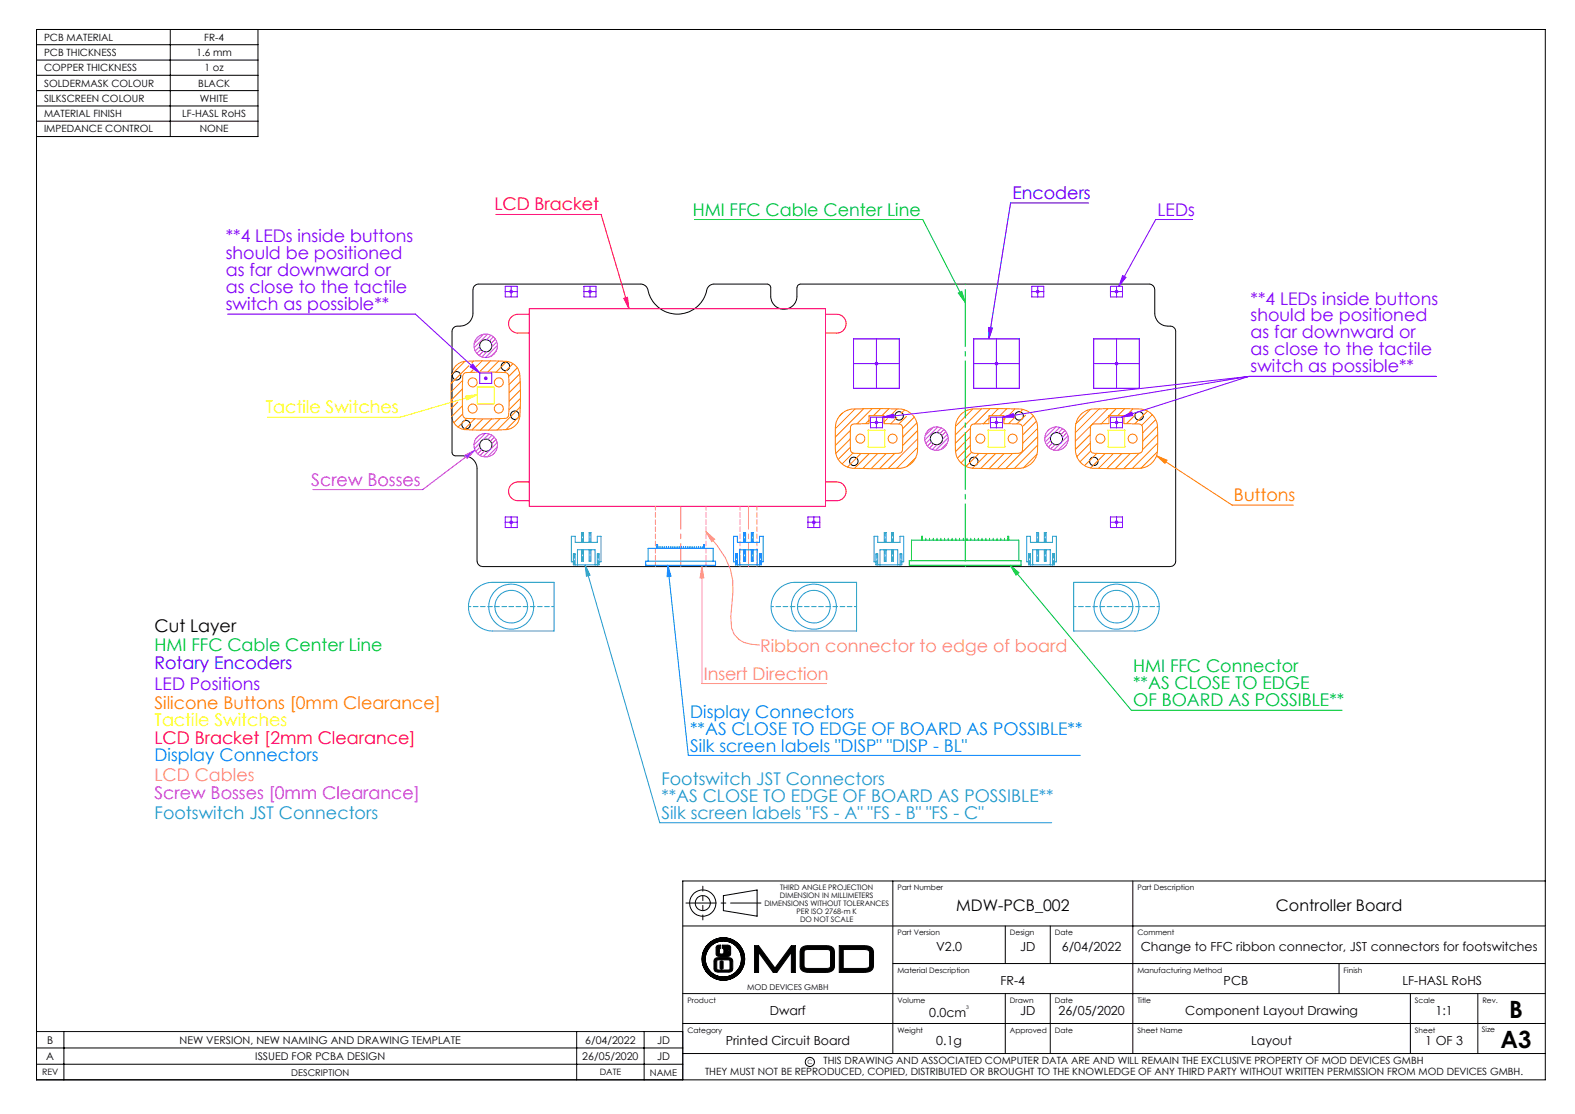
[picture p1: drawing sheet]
<svg xmlns="http://www.w3.org/2000/svg" width="420mm" height="297mm" viewBox="0 0 420 297" stroke-linecap="round" stroke-linejoin="round" font-family="sans-serif">
<g fill="none" stroke="#000" stroke-width=".27">
<path d="M9.7 11.9h59.1M9.7 16h59.1M9.7 7.9h402.4v280h-402.4zM45.4 7.9v28.5M68.8 7.9v28.5h-59.1M9.7 20.1h59.1M9.7 24.2h59.1M9.7 28.3h59.1M9.7 32.3h59.1M126.5 76.2l1-.5h43.5l.7 .2 .8 .7a10.6 10.6 0 0 0 2.9 5.2 8.1 8.1 0 0 0 13.2-4.9l.6-.8 1-.4h14.5l.7 .5 .1 .4v2.3a3.5 3.5 0 0 0 3.5 3.5 3.5 3.5 0 0 0 3.5-3.5v-2.3l.3-.5 .6-.4h93.2l1 .5 .3 1.1v6.1a3.7 3.7 0 0 0 4.5 3.6l.8 .5 .3 .8v61.4l-.3 .8-.6 .5-183.9 .1-1-.4-.3-.5-.2-.7v-24.4a3.5 3.5 0 0 0-3.5-3.6h-2.6l-.3-.3-.3-.5v-32.4l.4-.8 .6-.5a4.1 4.1 0 0 0 4.4-2.2l.2-1.1v-6.4zM192.9 238.8l9-1.5v7l-9-1.5zM238.1 234.9v46"/>
<path d="M302.1 234.9v46M412.1 234.9h-230v53M182.1 246.9h230M190.7 255.6l.9-.3h2.6a1.01 1.01 0 0 1 1.2 1v2a.97 .97 0 0 1-1.2 .9h-2.6a.97 .97 0 0 1-1.2-.9v-2zM191.2 252.2l1-.2v.9l-.3 .2-.1 .9 .2 .3h.7l.3-.2v-.8l-.3-.4v-.9h1.2a.73 .73 0 0 1 .9 .7v1.6a.76 .76 0 0 1-.9 .7h-2a.76 .76 0 0 1-.9-.7v-1.7zM191.3 256l3.1-.1 .3 .4-.1 2.1-.2 .2-3.2-.1-.1-2.2zM192.1 256.3l.5-.1 .2 .3v1.6l-.2 .2h-.4l-.2-.2zM194.2 253.5h.2v.2h-.2zM201.2 252.1h1.1l4.4 6 4.3-6h1.1v7.2h-1.1v-5.4l-3.8 5.4h-1l-3.9-5.4v5.4h-1.1zM213.6 252.8l.6-.4 .9-.3h5.2a1.79 1.79 0 0 1 2.2 1.7v3.7a1.83 1.83 0 0 1-2.2 1.8h-4.7a1.78 1.78 0 0 1-2.2-1.8v-3.7zM214.6 253.4l.7-.3h5.3a.74 .74 0 0 1 .9 .7v3.7l-.2 .5-.7 .2h-5.3a.74 .74 0 0 1-.9-.7zM223.8 252.1h6.5a2.03 2.03 0 0 1 2.6 2.1v3a2.02 2.02 0 0 1-2.6 2.1h-6.5z"/>
<path d="M224.9 253.1h5.7a.96 .96 0 0 1 1.3 1.1v3a.92 .92 0 0 1-1.3 1h-5.7zM238.1 256.9h174M268.1 246.9v10M280.1 246.9v10M357.1 256.9v8M9.7 279.4h172.4M9.7 275h172.4M17 275v12.9M153.8 275v12.9M171.8 275v12.9M182.1 272.9h230M182.1 264.9h230"/>
<path d="M268.1 264.9v16M280.1 264.9v16M376.1 264.9v16M394.1 264.9v16M9.7 283.7h172.4M182.1 280.9h230"/>
<circle cx="129.5" cy="92.2" r="1.63"/>
<circle cx="134.8" cy="97.7" r="1.13"/>
<circle cx="121.8" cy="100.2" r="1.13"/>
<circle cx="124.3" cy="113.2" r="1.13"/>
<circle cx="129.5" cy="118.7" r="1.63"/>
<circle cx="137.3" cy="110.7" r="1.13"/>
<circle cx="239.8" cy="110.9" r="1.12"/>
<circle cx="249.7" cy="116.9" r="1.62"/>
<circle cx="271.8" cy="110.9" r="1.12"/>
<circle cx="281.7" cy="116.9" r="1.62"/>
<circle cx="303.8" cy="110.9" r="1.12"/>
<circle cx="227.7" cy="123" r="1.13"/>
<circle cx="259.7" cy="123" r="1.13"/>
<circle cx="291.7" cy="123" r="1.13"/>
<circle cx="187.4" cy="240.8" r="3.5"/>
<circle cx="187.4" cy="240.8" r="2"/>
<circle cx="192.9" cy="255.7" r="5.7"/>
<circle cx="192.9" cy="255.7" r="4.8"/>
<circle cx="216" cy="283.1" r="1.21"/>
</g>
<path d="M132.3 57.2h28l7.4 25.1M166.4 79.5l.9-.2 .4 3zM141.1 83.8h-3a2.5 2.5 0 0 0-2.5 2.5 2.5 2.5 0 0 0 2.5 2.5h3M141.1 82.3h79v52.7h-79zM220.1 83.8h3a2.5 2.5 0 0 1 2.5 2.5 2.5 2.5 0 0 1-2.5 2.5h-3M141.1 128.5h-3a2.5 2.5 0 0 0-2.5 2.5 2.5 2.5 0 0 0 2.5 2.5h3M220.1 128.5h3a2.5 2.5 0 0 1 2.5 2.5 2.5 2.5 0 0 1-2.5 2.5h-3" fill="none" stroke="#f00" stroke-width=".27"/>
<g fill="none" stroke="#ff8000" stroke-width=".27">
<path d="M121.6 97.5l.9-.7a7.7 7.7 0 0 1 4.4-.6h5.3a7.7 7.7 0 0 1 4.3 .6l.5 .3a3.8 3.8 0 0 1 1.6 3l.1 8a8 8 0 0 1-.5 4.4l-.9 1.1-.8 .5a7.7 7.7 0 0 1-4.3 .5l-2.7 .1a21.3 21.3 0 0 1-6.5-.4 4.1 4.1 0 0 1-2.6-3.5l-.1-5.4 .1-5.3 .4-1.4zM123.8 99.5l1.9-.2 5.1-.1 4 .1 .7 .4 .2 1.9 .1 5.1-.2 4.1-.3 .6-1.9 .2-5.2 .1-4-.2-.6-.3-.2-.6-.1-2.6v-5.1l.1-2.6zM123.9 96.4l-3.5 3.4M125.1 97.5l-4.8 4.7M126.2 98.5l-.7 .8M126.3 96.2l-.5 .5M128.6 96.2l-1.7 1.6M130.8 96.2l-2.7 2.7M133 96.3l-2.9 2.9M135.1 96.3l-2.8 2.9M136.8 96.9l-2.4 2.4M137.9 98.1l-2.3 2.3"/>
<path d="M138.6 99.7l-2.9 2.8M122.1 107.2l-1.8 1.7M123.3 103.7l-2.9 2.9M123.3 108.2l-2.9 2.9M123.4 101.4l-3.1 3.1M123.4 110.3l-2.4 2.4M124.4 111.6l-2.3 2.3M126.6 111.7l-2.8 2.8M128.8 111.7l-2.9 2.9M131.1 111.7l-3 3M133.4 111.6l-3.1 3.1M138.6 110.8l-3.7 3.7"/>
<path d="M138.7 101.8l-2.9 2.9M138.7 108.5l-6.1 6.1M138.8 104l-3 3M138.8 106.2l-3.1 3.1M224.2 110.6l1.2-1 1.9-.6h12.5a5 5 0 0 1 4.9 5.6v3.1a7.5 7.5 0 0 1-.8 4.8l-.6 .8-1.3 1-1.9 .5h-12.5a5.3 5.3 0 0 1-4.9-6.3v-3.1a5.8 5.8 0 0 1 1.5-4.8zM224.6 110.1l-.7 .8M226.7 117l-3.8 3.9M226.8 114.8l-4.1 4M226.8 119.2l-3.3 3.3M227.1 113.3a2.84 2.84 0 0 1 2.1-.3h2.5v-2.2h4v2.2h2a3.6 3.6 0 0 1 2.7 .3l.1 .1a24.8 24.8 0 0 1 0 7l-.8 .5h-3h-8.9l-.8-.5a24.8 24.8 0 0 1 0-7zM228 109l-5.2 5.3M230.3 109l-7.6 7.6"/>
<path d="M231.7 112l-.9 1M232.6 108.9l-4.1 4.1M234.8 108.9l-1.9 1.9M236.6 111.6l-.9 .9M237 109l-1.8 1.8M239.2 111.3l-1.7 1.7M239.2 109l-1.4 1.5M241.2 109.3l-.9 .9M241.7 111l-2 2M243.8 111.2l-3.1 3.1M244.5 112.7l-3.8 3.8M244.7 114.8l-4 4"/>
<path d="M244.7 119.3l-5.6 5.6M244.7 117l-7.9 7.9M256.2 110.6l1.5-1.1 1.6-.5h12.5a5 5 0 0 1 4.9 5.6v3.1a7.5 7.5 0 0 1-.8 4.8l-.8 1-1.1 .8-1.8 .5h-12.6a5 5 0 0 1-4.8-5.5l-.1-3.9a5.8 5.8 0 0 1 1.5-4.8zM258.7 116.4l-3.9 4M258.8 114.2l-4.1 4M258.8 118.7l-3.5 3.4M259.1 113.3a2.84 2.84 0 0 1 2.1-.3h2.5v-2.2h4v2.2h2a3.6 3.6 0 0 1 2.7 .3l.1 .1a24.8 24.8 0 0 1 0 7l-.8 .5h-3h-8.9l-.8-.5a24.8 24.8 0 0 1 0-7zM259.4 109l-4.6 4.7M261.7 109l-7 7M263.7 111.5l-1.5 1.5M264 108.9l-4.1 4.1M266.2 108.9l-1.9 1.9"/>
<path d="M268 111.6l-.3 .4M268.5 109l-1.9 1.8M270.7 109l-1.4 1.4M270.8 111.2l-1.8 1.8M272.8 109.1l-.8 .8M273.5 110.7l-2.4 2.3M275.6 110.9l-3 2.9M276.4 112.3l-3.7 3.7M276.7 114.2l-4 4M276.7 116.4l-8.5 8.5M276.7 118.7l-6.2 6.2M288.1 110.6l1.6-1.1 1.6-.5h12.5a5 5 0 0 1 4.9 5.6v3.9a5.4 5.4 0 0 1-3.6 6.1l-.9 .2-4.9 .2-7.7-.2a5 5 0 0 1-4.8-5.5l-.1-3.1a7.5 7.5 0 0 1 .8-4.8z"/>
<path d="M290.7 115.9l-3.9 3.9M290.7 118.1l-3.5 3.6M290.8 109.1l-3.9 3.9M293.1 109l-6.4 6.4M295.4 109l-8.7 8.6M295.7 110.9l-2 2.1M297.7 108.9l-1.9 1.9M299.9 109l-1.9 1.8M302.1 109l-1 1.1M302.8 110.5l-2.4 2.5M304.7 119.9v-4.4l-.2-2.1a1.78 1.78 0 0 0-1.8-.4h-3v-2.2h-4v2.2h-1.9a3.6 3.6 0 0 0-2.7 .3l-.1 .1a24.8 24.8 0 0 0 0 7l.7 .5h12M304.7 119.9l-.3 .7-.7 .3"/>
<path d="M306 109.6l-3.4 3.4M307.3 110.6l-2.9 2.8M308.2 111.9l-3.5 3.5M308.6 113.7l-3.9 3.9M308.7 115.8l-4 4.1M308.7 118.1l-6.8 6.8M227.5 120.8l-2.9 2.9M229.6 120.9l-3.6 3.6M231.8 120.9l-3.9 3.9M234 120.9l-3.9 4M236.3 120.9l-4 4.1M238.6 120.9l-4.1 4.1"/>
<path d="M244.2 122.1l-2.3 2.3M259.1 120.6l-2.8 2.8M261.1 120.9l-3.5 3.5M263.2 120.9l-3.9 3.9M265.5 120.9l-4 4M267.7 120.9l-4 4.1M270 120.9l-4 4.1M276.5 121.1l-3.6 3.6M290.9 120.3l-2.9 2.8M292.5 120.9l-3.3 3.2M294.7 120.9l-3.9 3.9M296.9 120.9l-4 4"/>
<path d="M299.2 120.9l-4 4M301.4 120.9l-4 4.1M303.7 120.9l-4.1 4.1M308.4 121.5l20.1 13.2h16.4M308.4 121.5l2.8 1.2-.5 .8zM308.6 120.4l-4.3 4.4"/>
<circle cx="126" cy="102" r="1.19"/>
<circle cx="126" cy="108.9" r="1.19"/>
<circle cx="133" cy="102" r="1.19"/>
<circle cx="133" cy="108.9" r="1.19"/>
<circle cx="229.4" cy="116.9" r="1.19"/>
<circle cx="238" cy="116.9" r="1.2"/>
<circle cx="261.4" cy="116.9" r="1.19"/>
<circle cx="270" cy="116.9" r="1.2"/>
<circle cx="293.4" cy="116.9" r="1.19"/>
<circle cx="302" cy="116.9" r="1.19"/>
</g>
<g fill="none" stroke="#24a0c2" stroke-width=".27">
<path d="M126.6 157.4l1.7-1.3 2.1-.8h17.3v12.9h-16.3a6.5 6.5 0 0 1-5.9-3.8 6.5 6.5 0 0 1 1.1-7zM152.9 149.8h-.5v-6.8h1v1.6h5.9v-1.6h1v6.8h-.5M153.4 150.6v-2.9h-.5v2.9h6.9v-2.9h-.5v2.9M154 150.6v-4h4.7v4M155.1 144.6v-2.6h.5v2.6M155.1 146.6v3h.5v-3M156 150.6l1.3 2.7-.9 .3zM156 150.6l19.9 68.8h104.6M157.1 146.6v3h.5v-3M157.1 144.6v-2.6h.5v2.6M207.3 157.4l1.4-1.2 2.3-.9h17.4v12.9h-16.3a6.5 6.5 0 0 1-5.9-3.8 6.5 6.5 0 0 1 1.1-7zM233.6 149.8h-.5v-6.8h1v1.6h5.9v-1.6h1v6.8h-.5"/>
<path d="M234.1 150.6v-2.9h-.5v2.9h6.9v-2.9h-.5v2.9M234.7 150.6v-4h4.7v4M235.8 146.6v3h.5v-3M235.8 144.6v-2.6h.5v2.6M237.8 146.6v3h.5v-3M237.8 144.6v-2.6h.5v2.6M274.3 149.8h-.5v-6.8h1v1.6h5.9v-1.6h1v6.8h-.5M274.8 150.6v-2.9h-.5v2.9h6.9v-2.9h-.5v2.9M275.4 150.6v-4h4.7v4M276.5 146.6v3h.5v-3M276.5 144.6v-2.6h.5v2.6M278.5 146.6v3h.5v-3"/>
<path d="M278.5 144.6v-2.6h.5v2.6M286.3 155.3h16.3a6.5 6.5 0 0 1 6.5 6.4 6.5 6.5 0 0 1-6.5 6.5h-16.3z"/>
<circle cx="136.3" cy="161.7" r="4.3"/>
<circle cx="136.3" cy="161.8" r="6"/>
<circle cx="217" cy="161.7" r="4.3"/>
<circle cx="217" cy="161.8" r="6"/>
<circle cx="297.7" cy="161.7" r="4.3"/>
<circle cx="297.7" cy="161.8" r="6"/>
</g>
<g fill="none" stroke="#00f" stroke-width=".27">
<path d="M290.3 54.1h-20.8l-5.8 36.2M227.6 96.9h12.2M227.6 90.3h12.2v13.2h-12.2zM233.4 96.6l.7 .7M233.7 90.3v13.2M234.1 96.6l-.7 .7M259.6 96.9h12.2M259.6 90.3h12.2v13.2h-12.2zM263.7 87.3l1 .2-1 2.8zM265.4 96.6l.7 .7M265.7 90.3v13.2M266.1 96.6l-.7 .7"/>
<path d="M291.6 96.9h12.2M291.6 90.3h12.2v13.2h-12.2zM297.4 96.6l.7 .7M297.7 90.3v13.2M298.1 96.6l-.7 .7"/>
</g>
<g fill="none" stroke="#8000ff" stroke-width=".27">
<path d="M318 58.5h-9.8l-9.8 17.8M134.7 77.7h3.2M134.7 76.3h3.2v2.9h-3.2zM136 77.4l.7 .7M136.3 76.3v2.9M136.7 77.4l-.7 .7M155.7 77.7h3.2M155.7 76.3h3.2v2.9h-3.2zM157 77.4l.7 .7M157.3 76.3v2.9M157.7 77.4l-.7 .7M275.1 77.7h3.2"/>
<path d="M275.1 76.3h3.2v2.9h-3.2zM276.4 77.4l.7 .7M276.7 76.3v2.9M277.1 77.4l-.7 .7M296.1 77.7h3.2M296.1 76.3h3.2v2.9h-3.2zM297.4 77.4l.7 .7M297.7 76.3v2.9M298.1 77.4l-.7 .7M299.4 73.5l.8 .4-1.8 2.4zM60.7 83.7h50.1l17.1 15.7M126 97l1.9 2.4-2.5-1.6z"/>
<path d="M127.9 99.4h3.2v2.8h-3.2zM129 100.9h1M129.2 100.5l.7 .7M129.5 100.3v1M129.9 100.5l-.7 .7M232.1 112.6h3.2M232.1 111.2h3.2v2.8h-3.2zM233.4 112.3l.7 .7M233.7 111.2v2.8M234.1 112.3l-.7 .7M235.3 111.2l3-.8 .1 1zM264.1 112.6h3.2"/>
<path d="M264.1 111.2h3.2v2.8h-3.2zM265.4 112.3l.7 .7M265.7 111.2v2.8M266.1 112.3l-.7 .7M267.3 111.2l2.9-.9 .2 1zM296.1 112.6h3.2M296.1 111.2h3.2v2.8h-3.2zM297.4 112.3l.7 .7M297.7 111.2v2.8M298.1 112.3l-.7 .7M299.1 111.2l2.7-1.3 .3 .9zM333 100.4h50"/>
<path d="M333 100.4l-33.9 10.8M333 100.4l-65.7 10.8M333 100.4l-97.7 10.8M134.7 139.2h3.2M134.7 137.8h3.2v2.8h-3.2zM136 138.9l.7 .7M136.3 137.8v2.8M136.7 138.9l-.7 .7M215.4 139.2h3.2M215.4 137.8h3.2v2.8h-3.2zM216.7 138.9l.7 .7M217 137.8v2.8"/>
<path d="M217.4 138.9l-.7 .7M296.1 139.2h3.2M296.1 137.8h3.2v2.8h-3.2zM297.4 138.9l.7 .7M297.7 137.8v2.8M298.1 138.9l-.7 .7"/>
</g>
<g fill="none" stroke="#f0f" stroke-width=".27">
<path d="M127.9 92.4l-1.2 1.2M128.2 93.2l-1 1M128.9 93.7l-1.1 1.1M128.9 89.1l-2.4 2.5M129.9 93.8l-1.4 1.3M130 89.1l-3.6 3.6M130.9 89.4l-1.2 1.2M131.6 89.8l-1.1 1.1M132.1 90.4l-1.1 1.1M132.3 93.6l-1.4 1.4M132.5 91.2l-1.4 1.3M132.6 92.1l-3.1 3.2"/>
<path d="M126.7 120l-14 10.5h-29.2M127.7 116.2l-.7 .7M128 119.2l-1.1 1.1M128 118.1l-1.5 1.5M128.4 119.9l-1 1.1M129.4 115.6l-3 3M130.4 115.7l-1.5 1.5M131.2 116l-1.1 1.2M131.8 116.6l-1.1 1M132.3 117.2l-1.2 1.2M132.6 118l-3.8 3.7M132.6 119.1l-2.7 2.7"/>
<path d="M248.1 117l-1.2 1.2M248.4 117.8l-1.1 1.1M248.9 113.9l-2.2 2.2M249 118.4l-1.1 1M249.9 118.6l-1.3 1.3M250.1 113.8l-3.5 3.5M251 114.1l-1.2 1.2M251.7 114.5l-1.1 1.1M252.2 115.1l-1 1.1M252.7 115.8l-1.3 1.3M252.7 118l-1.9 1.9M252.8 116.7l-3.3 3.3"/>
<path d="M279.8 114.5l-.5 .5M280.2 117.5l-1.1 1.1M280.2 116.3l-1.5 1.5M280.6 118.1l-1 1.1M281.4 118.5l-1.2 1.2M281.6 113.8l-3 3M282.6 113.9l-1.5 1.6M283.4 114.3l-1.1 1.1M284 114.8l-1.1 1M284.4 115.4l-1.1 1.2M284.8 116.2l-3.8 3.8M284.8 117.3l-2.7 2.7"/>
<path d="M124 121.4l2.7-1.4-2.1 2.2zM129.2 120.3l-1.2 1.1"/>
<circle cx="129.5" cy="92.2" r="3.1"/>
<circle cx="129.5" cy="118.7" r="3.1"/>
<circle cx="249.7" cy="116.9" r="3.1"/>
<circle cx="281.7" cy="116.9" r="3.1"/>
</g>
<path d="M202.9 240.8h-20" fill="none" stroke="#000" stroke-width=".27" stroke-dasharray="15.2 1.3 1.3 1.3" stroke-dashoffset="7.1"/>
<path d="M187.4 236.3v9" fill="none" stroke="#000" stroke-width=".27" stroke-dasharray="6.3 1.3 1.3 1.3 1.3 1.3" stroke-dashoffset="5"/>
<path d="M124.2 105.6l3.1-.4-2.8 1.4zM127.3 103.2h4.5v4.5h-4.5zM127.3 105.2l-20.5 6h-35.5M231.5 114.7h4.5v4.5h-4.5zM263.5 114.7h4.5v4.5h-4.5zM295.5 114.7h4.5v4.5h-4.5z" fill="none" stroke="#ff0" stroke-width=".27"/>
<path d="M257.4 75.7v75.3" fill="none" stroke="#0c3" stroke-width=".27" stroke-dasharray="15.2 1.3 1.3 1.3" stroke-dashoffset="-1.5"/>
<g fill="none" stroke="#0c3" stroke-width=".27">
<path d="M185.2 58.5h60.9l11.3 22.1M255.6 78.1l.9-.4 .9 2.9zM242.5 149.5h29.8v1.2h-29.8zM243.1 149.5v-5.5h28.6v5.5M245.7 144v-1h.3v1M245.9 143.5v.5M246.9 143.5v.5M247.9 143.5v.5M248.9 143.5v.5M249.9 143.5v.5M250.9 143.5v.5M251.9 143.5v.5"/>
<path d="M252.9 143.5v.5M253.9 143.5v.5M254.9 143.5v.5M255.9 143.5v.5M256.9 143.5v.5M257.9 143.5v.5M258.9 143.5v.5M259.9 143.5v.5M260.9 143.5v.5M261.9 143.5v.5M262.9 143.5v.5M263.9 143.5v.5"/>
<path d="M264.9 143.5v.5M265.9 143.5v.5M266.9 143.5v.5M267.9 143.5v.5M268.7 144v-1h.3v1M268.9 143.5v.5M269.4 150.7l2.3 2-.8 .6zM269.4 150.7l32.3 38.7h56.2"/>
</g>
<path d="M181.5 135v16M199.6 135v16" fill="none" stroke="#ff8080" stroke-width=".27" stroke-dasharray="15.2 1.3 1.3 1.3" stroke-dashoffset="9.1"/>
<path d="M174.8 135v16M188.3 135v16M197.3 135v16M201.8 135v16" fill="none" stroke="#ff8080" stroke-width=".27" stroke-dasharray="1.3 .6" stroke-dashoffset=".2"/>
<path d="M136.3 161.7h-11.4M136.3 161.7h11.4M217 161.7h11.4M217 161.7h-11.4M297.7 161.7h11.4M297.7 161.7h-11.4" fill="none" stroke="#24a0c2" stroke-width=".27" stroke-dasharray="1.3 .6" stroke-dashoffset=".7"/>
<path d="M153.1 147.7v2.9M155.3 149.6v-3M157.3 149.6v-3M159.5 150.6v-2.9M233.8 147.7v2.9M236 149.6v-3M238 146.6v3M240.2 147.7v2.9M274.5 147.7v2.9M276.7 149.6v-3M278.7 146.6v3M280.9 150.6v-2.9" fill="none" stroke="#24a0c2" stroke-width=".27" stroke-dasharray="1.3 .6" stroke-dashoffset=".1"/>
<path d="M155.3 144.6v-2.6M157.3 144.6v-2.6M236 144.6v-2.6M238 142v2.6M276.7 142v2.6M278.7 144.6v-2.6" fill="none" stroke="#24a0c2" stroke-width=".27" stroke-dasharray="1.3 .6" stroke-dashoffset=".3"/>
<g fill="none" stroke="#0080ff" stroke-width=".27">
<path d="M172.2 149.6h18.6v1.1h-18.6zM172.8 149.6v-3.4h17.4v3.4M175.2 146.2v-1h.2v1M175.3 145.7v.5M175.8 145.7v.5M176.2 145.7v.5M176.7 145.7v.5M177.3 145.7v.5M177.8 145.7v.5M178.1 150.7l.8 2.9-1 .1zM178.1 150.7l5.5 50.7h104.5M178.3 145.7v.5"/>
<path d="M178.8 145.7v.5M179.2 145.7v.5M179.8 145.7v.5M180.3 145.7v.5M180.8 145.7v.5M181.3 145.7v.5M181.8 145.7v.5M182.2 145.7v.5M182.8 145.7v.5M183.3 145.7v.5M183.8 145.7v.5M184.3 145.7v.5"/>
<path d="M184.7 145.7v.5M185.2 145.7v.5M185.8 145.7v.5M186.3 145.7v.5M186.8 145.7v.5M187.3 145.7v.5M187.6 146.2v-1h.3v1M187.7 145.7v.5M196.1 149.8h-.5v-6.8h1v1.6h5.9v-1.6h1v6.8h-.5M196.6 150.6v-2.9h-.5v2.9h6.9v-2.9h-.5v2.9M197.2 150.6v-4h4.7v4M198.3 146.6v3h.5v-3"/>
<path d="M198.3 144.6v-2.6h.5v2.6M200.3 146.6v3h.5v-3M200.3 144.6v-2.6h.5v2.6"/>
</g>
<path d="M196.4 147.7v2.9M198.6 149.6v-3M200.6 146.6v3M202.8 150.6v-2.9" fill="none" stroke="#0080ff" stroke-width=".27" stroke-dasharray="1.3 .6" stroke-dashoffset=".1"/>
<path d="M198.6 142v2.6M200.6 144.6v-2.6" fill="none" stroke="#0080ff" stroke-width=".27" stroke-dasharray="1.3 .6" stroke-dashoffset=".3"/>
<path d="M187.2 255.7a5.7 5.7 0 0 0 11.4 0 5.7 5.7 0 0 0-11.4 0zM188.1 255.7a4.8 4.8 0 0 1 9.6 0 4.8 4.8 0 0 1-9.6 0zM191.2 252.1l-.2 .4v2l.2 .3 2.7 .2 .9-.3v-2.2l-.2-.4-1.9-.1v.9l.3 .3v.9l-.3 .2h-.6l-.3-.2v-1l.4-.2v-.9zM194.1 253.6a.2 .2 0 0 1 .4 0 .2 .2 0 0 1-.4 0zM192.1 256.3l.5-.1 .2 .2v1.8l-.2 .1-.6-.2zM190.6 255.6l-.2 .5v2.3l.3 .6 .5 .2h3.4l.7-.4 .1-2.7-.2-.5-.9-.3h-2.8zM191.2 256h3.4v2.4l-.2 .2-3.1-.1-.2-.1zM213.6 252.8l.7-.5 .8-.2h5.7l1.1 .4 .4 .4 .2 .7v4.1l-.1 .7-.6 .5-.9 .3-5.3 .1-1.4-.3-.6-.6-.2-.6v-4.2zM214.6 253.3l-.2 .3v4.1l.2 .3 .6 .2h5.5l.7-.3 .1-4.2-.3-.4-6-.2zM223.8 252.1h7.2l1.3 .5 .4 .4 .2 .8v3.8l-.3 .9-.7 .5-1 .2-7.1 .1zM224.9 253.1v5.1h6l.8-.3 .2-4-.3-.6-.8-.2zM201.2 252.1v7.2h1.1v-5.4l3.9 5.4h1l3.8-5.4v5.4h1.1v-7.2h-1.1l-4.3 6-4.4-6z" fill-rule="evenodd" fill="#000"/>
<path d="M187.2 151.1l.5 3h-1zM187.2 151.1v31.1h33.2M188.2 141.7l2.4 2.1-.8 .6zM188.2 141.7l3 3.7a16.7 16.7 0 0 1 4.2 12.6l-.5 6.4a6.1 6.1 0 0 0 5.4 7.4l2.3 .2" fill="none" stroke="#ff8080" stroke-width=".27"/>
<path d="M166.4 79.5l.9-.2 .4 3z" fill="#f00"/>
<path d="M308.4 121.5l2.8 1.2-.5 .8z" fill="#ff8000"/>
<path d="M124.2 105.6l3.1-.4-2.8 1.4z" fill="#ff0"/>
<path d="M255.6 78.1l.9-.4 .9 2.9zM269.4 150.7l2.3 2-.8 .6z" fill="#0c3"/>
<path d="M188.2 141.7l2.4 2.1-.8 .6zM187.2 151.1l.5 3h-1z" fill="#ff8080"/>
<path d="M156 150.6l1.3 2.7-.9 .3z" fill="#24a0c2"/>
<path d="M263.7 87.3l1 .2-1 2.8z" fill="#00f"/>
<path d="M299.4 73.5l.8 .4-1.8 2.4zM299.1 111.2l2.7-1.3 .3 .9zM267.3 111.2l2.9-.9 .2 1zM235.3 111.2l3-.8 .1 1zM126 97l1.9 2.4-2.5-1.6z" fill="#8000ff"/>
<path d="M124 121.4l2.7-1.4-2.1 2.2z" fill="#f0f"/>
<path d="M178.1 150.7l.8 2.9-1 .1z" fill="#0080ff"/>
<g font-size="6.3">
<text x="402.5" y="271.5">B</text>
<text x="400.2" y="279.4">A3</text>
</g>
<g font-size="4.7" fill="#00f">
<text x="270" y="53">Encoders</text>
<text x="41.2" y="178.4">Rotary Encoders</text>
</g>
<g font-size="4.7" fill="#f00">
<text x="131.8" y="56.1">LCD Bracket</text>
<text x="41.2" y="198.3">LCD Bracket [2mm Clearance]</text>
</g>
<g font-size="4.7" fill="#0c3">
<text x="184.7" y="57.5">HMI FFC Cable Center Line</text>
<text x="41.2" y="173.4">HMI FFC Cable Center Line</text>
<text x="302.2" y="179.2">HMI FFC Connector</text>
<text x="302.2" y="183.8">**AS CLOSE TO EDGE</text>
<text x="302.2" y="188.3">OF BOARD AS POSSIBLE**</text>
</g>
<g font-size="4.7" fill="#8000ff">
<text x="308.7" y="57.5">LEDs</text>
<text x="60.2" y="64.6">**4 LEDs inside buttons</text>
<text x="60.2" y="69.1">should be positioned</text>
<text x="60.2" y="73.7">as far downward or</text>
<text x="60.2" y="78.2">as close to the tactile</text>
<text x="60.2" y="82.7">switch as possible**</text>
<text x="333.5" y="81.2">**4 LEDs inside buttons</text>
<text x="333.5" y="85.7">should be positioned</text>
<text x="333.5" y="90.2">as far downward or</text>
<text x="333.5" y="94.8">as close to the tactile</text>
<text x="333.5" y="99.3">switch as possible**</text>
<text x="41.2" y="183.9">LED Positions</text>
</g>
<g font-size="4.7" fill="#ff0">
<text x="70.9" y="110.2">Tactile Switches</text>
<text x="41.2" y="193.6">Tactile Switches</text>
</g>
<g font-size="4.7" fill="#f0f">
<text x="83" y="129.5">Screw Bosses</text>
<text x="41.2" y="213.1">Screw Bosses [0mm Clearance]</text>
</g>
<g font-size="4.7" fill="#ff8000">
<text x="329.1" y="133.6">Buttons</text>
<text x="41.2" y="189">Silicone Buttons [0mm Clearance]</text>
</g>
<text font-size="4.7" x="41.2" y="168.5">Cut Layer</text>
<g font-size="4.7" fill="#ff8080">
<text x="202.7" y="173.8">Ribbon connector to edge of board</text>
<text x="187.7" y="181.2">Insert Direction</text>
<text x="41.2" y="208.3">LCD Cables</text>
</g>
<g font-size="4.7" fill="#0080ff">
<text x="184.1" y="191.3">Display Connectors</text>
<text x="184.1" y="195.9">**AS CLOSE TO EDGE OF BOARD AS POSSIBLE**</text>
<text x="41.2" y="203">Display Connectors</text>
<text x="184.1" y="200.4">Silk screen labels &quot;DISP&quot; &quot;DISP - BL&quot;</text>
</g>
<g font-size="4.7" fill="#24a0c2">
<text x="176.4" y="209.3">Footswitch JST Connectors</text>
<text x="176.4" y="213.8">**AS CLOSE TO EDGE OF BOARD AS POSSIBLE**</text>
<text x="41.2" y="218.3">Footswitch JST Connectors</text>
<text x="176.4" y="218.3">Silk screen labels &quot;FS - A&quot; &quot;FS - B&quot; &quot;FS - C&quot;</text>
</g>
<g font-size="4.3">
<text x="255" y="242.8">MDW-PCB_002</text>
<text x="340.3" y="242.8">Controller Board</text>
</g>
<g font-size="3.3">
<text x="249.6" y="253.7">V2.0</text>
<text x="272.1" y="253.7">JD</text>
<text x="283.2" y="253.7">6/04/2022</text>
<text x="304.2" y="253.7">Change to FFC ribbon connector, JST connectors for footswitches</text>
<text x="266.8" y="262.7">FR-4</text>
<text x="326.3" y="262.7">PCB</text>
<text x="374" y="262.7">LF-HASL RoHS</text>
<text x="205.3" y="270.7">Dwarf</text>
<text x="247.8" y="271.1">0.0cm</text>
<text x="272.1" y="270.7">JD</text>
<text x="282.3" y="270.7">26/05/2020</text>
<text x="316.1" y="270.7">Component Layout Drawing</text>
<text x="382.8" y="270.7">1:1</text>
<text x="193.5" y="278.7">Printed Circuit Board</text>
<text x="249.7" y="278.7">0.1g</text>
<text x="333.6" y="278.7">Layout</text>
<text x="380.1" y="278.7">1 OF 3</text>
</g>
<g font-size="2.8">
<text x="12.6" y="278.2">B</text>
<text x="47.9" y="278.2">NEW VERSION, NEW NAMING AND DRAWING TEMPLATE</text>
<text x="156.1" y="278.2">6/04/2022</text>
<text x="175.2" y="278.2">JD</text>
<text x="12.3" y="282.6">A</text>
<text x="68.1" y="282.6">ISSUED FOR PCBA DESIGN</text>
<text x="155.3" y="282.6">26/05/2020</text>
<text x="175.2" y="282.6">JD</text>
</g>
<g font-size="2.7">
<text x="11.7" y="10.8">PCB MATERIAL</text>
<text x="54.5" y="10.8">FR-4</text>
<text x="11.7" y="14.9">PCB THICKNESS</text>
<text x="52.4" y="14.9">1.6 mm</text>
<text x="11.7" y="19">COPPER THICKNESS</text>
<text x="11.7" y="23.1">SOLDERMASK COLOUR</text>
<text x="52.9" y="23.1">BLACK</text>
<text x="54.6" y="19">1 oz</text>
<text x="11.7" y="27.1">SILKSCREEN COLOUR</text>
<text x="53.3" y="27.1">WHITE</text>
<text x="11.7" y="31.2">MATERIAL FINISH</text>
<text x="11.7" y="35.3">IMPEDANCE CONTROL</text>
<text x="48.6" y="31.2">LF-HASL RoHS</text>
<text x="53.3" y="35.3">NONE</text>
<text x="188" y="286.7">THEY MUST NOT BE REPRODUCED, COPIED, DISTRIBUTED OR BROUGHT TO THE KNOWLEDGE OF ANY THIRD PARTY WITHOUT WRITTEN PERMISSION FROM MOD DEVICES GMBH.</text>
<text x="219.6" y="283.7">THIS DRAWING AND ASSOCIATED COMPUTER DATA ARE AND WILL REMAIN THE EXCLUSIVE PROPERTY OF MOD DEVICES GMBH</text>
</g>
<g font-size="2.5">
<text x="77.7" y="286.7">DESCRIPTION</text>
<text x="173.3" y="286.7">NAME</text>
</g>
<g font-size="2.3">
<text x="11.2" y="286.7">REV</text>
<text x="159.9" y="286.7">DATE</text>
</g>
<text font-size="2.1" x="199.2" y="263.9">MOD DEVICES GMBH</text>
<g font-size="2">
<text x="208" y="239.4">DIMENSION IN MILLIMETERS</text>
<text x="208" y="237.2">THIRD ANGLE PROJECTION</text>
<text x="239.3" y="237.3">Part Number</text>
<text x="303.3" y="237.3">Part Description</text>
<text x="203.8" y="241.5">DIMENSIONS WITHOUT TOLERANCES</text>
<text x="212.4" y="243.7">PER ISO 2768-m K</text>
<text x="213.3" y="245.8">DO NOT SCALE</text>
<text x="239.3" y="249.3">Part Version</text>
<text x="269.3" y="249.3">Design</text>
<text x="281.3" y="249.3">Date</text>
<text x="303.3" y="249.3">Comment</text>
<text x="239.3" y="259.3">Material Description</text>
<text x="303.3" y="259.3">Manufacturing Method</text>
<text x="358.3" y="259.3">Finish</text>
<text x="183.3" y="267.3">Product</text>
<text x="239.3" y="267.3">Volume</text>
<text x="269.3" y="267.3">Drawn</text>
<text x="281.3" y="267.3">Date</text>
<text x="303.3" y="267.3">Title</text>
<text x="377.3" y="267.3">Scale</text>
<text x="395.3" y="267.3">Rev.</text>
<text x="183.3" y="275.3">Category</text>
<text x="239.3" y="275.3">Weight</text>
<text x="269.3" y="275.3">Approved</text>
<text x="281.3" y="275.3">Date</text>
<text x="303.3" y="275.3">Sheet Name</text>
<text x="377.3" y="275.3">Sheet</text>
<text x="395.1" y="275.2">Size</text>
</g>
<text font-size="1.6" x="215.3" y="283.7">C</text>
<text font-size="1.3" x="257.7" y="269.1">3</text>
</svg>
